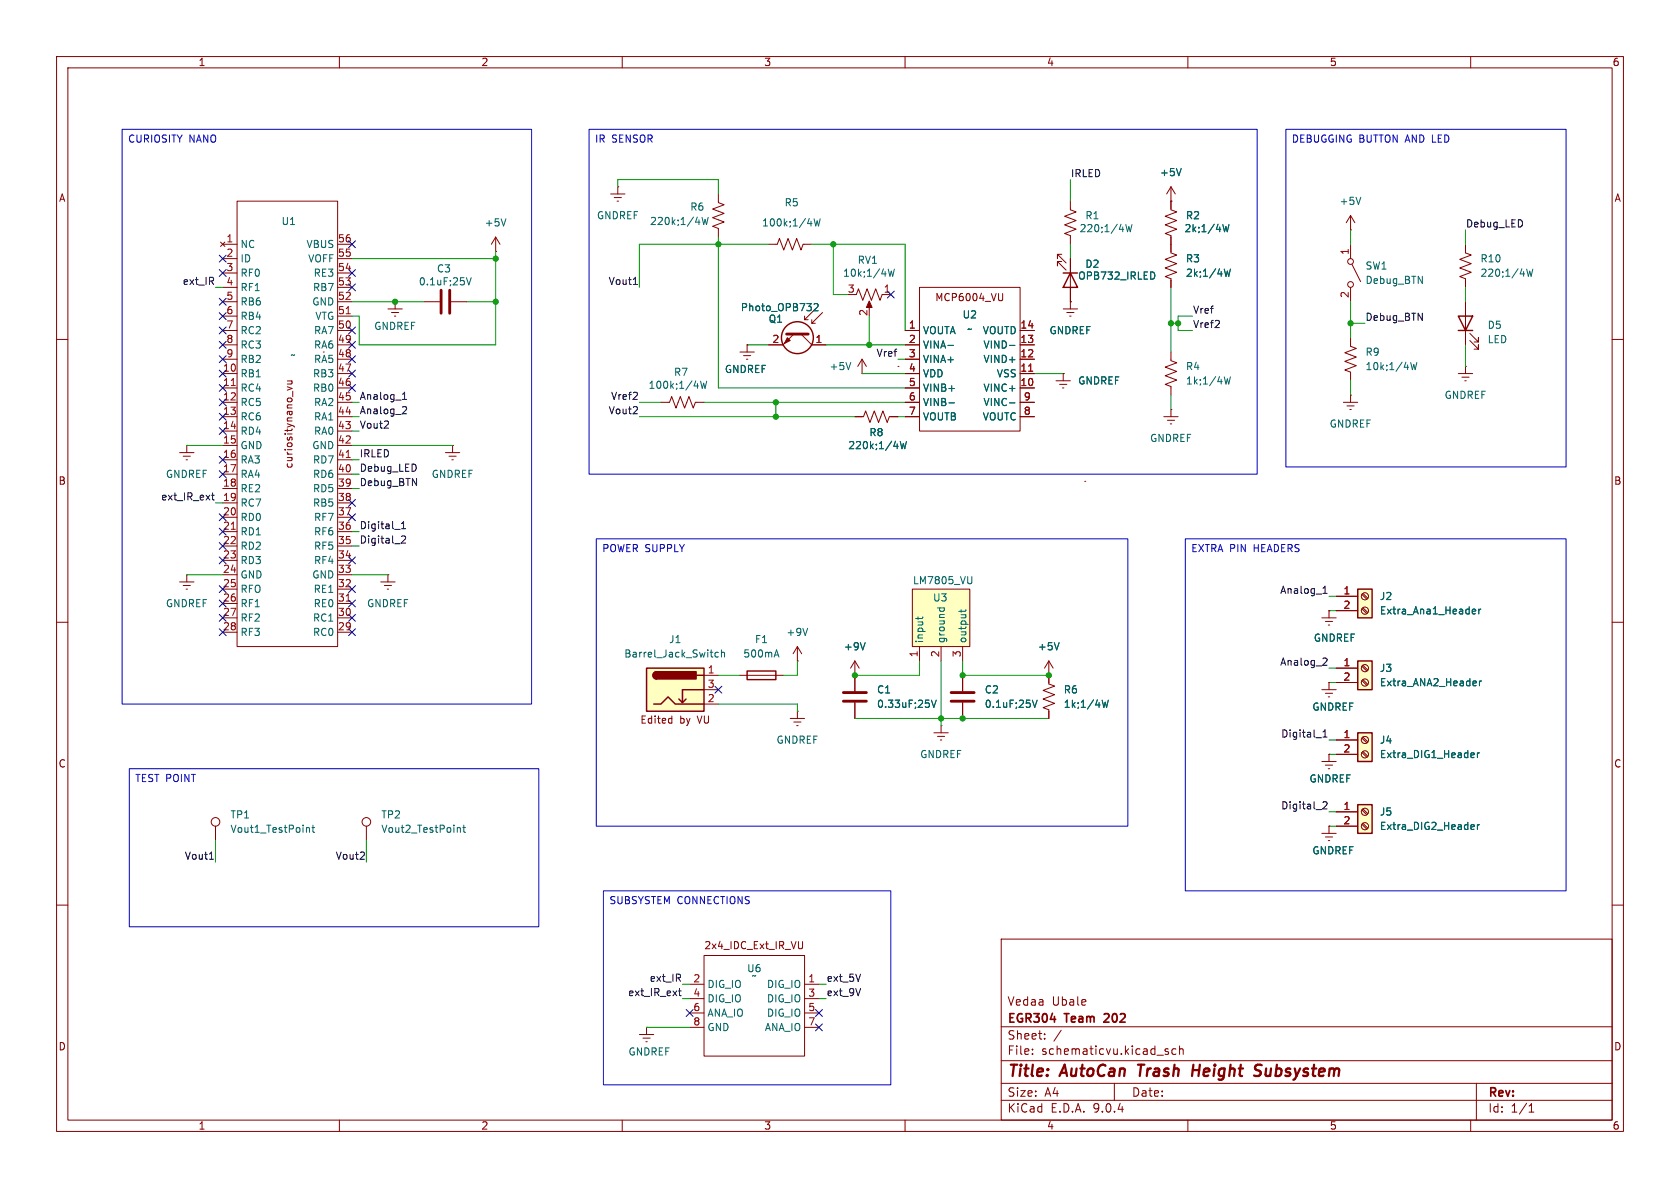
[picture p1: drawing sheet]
<svg xmlns="http://www.w3.org/2000/svg" width="297mm" height="210mm" viewBox="0 0 297 210" stroke-linecap="round" stroke-linejoin="round" font-family="sans-serif">
<g fill="none" stroke="#840000" stroke-width=".18">
<path d="M10 10h277v190h-277zM12 12h273v186h-273zM60 10v2M110 10v2M160 10v2M210 10v2M260 10v2M140.3 59.1l-1.9 1.9h-2.5M141.6 59.1l1.9 1.9h2.5M142.2 55.9v.6M143.5 56.5v.7M144.1 54.6l-1.9 1.9h.7"/>
<path d="M145.4 55.2l-1.9 2h.6M188 54.6h2.5M188.6 55.2h1.3M189.1 55.9h.3M189.2 53.3h.1M189.2 53.3v1.3M238.8 43.2v2.5M238.8 50.8v2.5M239 46.7l1.5 3.1M10 60h2M151.1 73.7h1.6l.3-1.1 .8 2.1 .8-2.1 .7 2.1 .8-2.1 .7 2.1 .4-1h1.5M186.7 67.3h2.5"/>
<path d="M187.3 67.9h1.3M187.8 68.6h.3M188 66h.1M188 66v1.3M285 60h2M10 110h2M285 110h2M233.7 121.9h2.5M234.3 122.6h1.3M234.8 123.2h.3M234.9 120.7h.1M234.9 120.7v1.2"/>
<path d="M233.7 147.3h2.5M234.3 148h1.3M234.8 148.6h.3M234.9 146.1h.1M234.9 146.1v1.2M10 160h2M177 166h108v32h-108zM285 160h2M60 198v2M110 198v2M160 198v2M177 194.5h108"/>
<path d="M177 191.5h108M177 187.5h108M177 181.5h108M182.5 186.3v.1M182.5 185.5v.1M184.7 183.6v.1M184.7 182.8v.1M187.6 182.1l-1.3 2M197 191.5v3M206 185.8l.5 .2 .1 .1-.1 .2-.4 .1M206 185.5h.5M207.9 185.5l-.4-.1-.3 .3v.4l.1 .2h.6"/>
<path d="M208.5 185.5l.2-.1 .4 .1 .1 .9M208.5 184.9v1.5M210 198v2M260 198v2M261 191.5v6.5M270.3 196.6h.9M270.3 195.5l.4-.4v1.5"/>
<circle cx="238.8" cy="50.3" r=".51"/>
<circle cx="238.8" cy="46.2" r=".51"/>
</g>
<path d="M201.2 188.2h1.1M201.7 188.2l-.2 2M210.9 189.2h1.1M211 188.2l-.3 2M222.1 188.3l.2-.1 .8 .1M222.2 189.2l.4 .1a.49 .49 0 0 1 .3 .5 .49 .49 0 0 1-.5 .4h-.4" fill="none" stroke="#840000" stroke-width=".4"/>
<path d="M195.3 179.3h-.1M196 179.8l-.9 .9h1" fill="none" stroke="#840000" stroke-width=".3"/>
<path d="M143.9 53.8l.5-.1 .2 .3-.8 .9h.8M159.2 78l.3 1.3 .2-.9 .2 .9 .3-1.3" fill="none" stroke="#006464" stroke-width=".18"/>
<path d="M139.1 59.1h3.8" fill="none" stroke="#840000" stroke-width=".51"/>
<circle cx="141" cy="59.7" r="2.82" fill="none" stroke="#840000" stroke-width=".25"/>
<path d="M139.2 59.7l.5 .5-1 .5z" fill="#840000" stroke="#840000" stroke-width=".18"/>
<path d="M240 129.5h2.6v5.1h-2.6z" fill="#ffffc2"/>
<path d="M240 129.5h2.6v5.1h-2.6z" fill="none" stroke="#840000" stroke-width=".25"/>
<g fill="none" stroke="#840000" stroke-width=".18">
<path d="M207 43.2v1.5l1 .4-2 .7 2 .8-2 .8 2 .7-2 .8 1 .4v1.5M205.7 73.7h2.6M206.4 74.3h1.2M206.9 74.9h.2M207 72.4h.1M207 62.2v1.6l1 .3-2 .8 2 .8-2 .7 2 .8-2 .7 1 .4v1.6M207 72.4v1.3M237.5 71.1h2.5M238.1 71.8h1.3M238.6 72.4h.3M238.8 69.9h.1M238.8 69.9v1.2"/>
<path d="M151.1 119.4v2.8M170.2 119.4v2.8M185.4 116.8v4.1l1 .4-2 .7 2 .8-2 .8 2 .7-2 .8 1 .4v1.5M185.4 119.4h.1M185.4 116.8l-.7 1.3M185.4 116.8l.8 1.3M151.1 124.2v2.8M165.1 129.5h2.5M165.7 130.2h1.3M166.2 130.8h.3M166.4 128.3h.1M166.4 128.3v1.2"/>
<path d="M170.2 124.2v2.8M233.7 134.6h2.5M234.3 135.3h1.3M234.8 135.9h.3M234.9 133.4h.1M234.9 133.4v1.2M236.2 130.8h3.8M236.2 133.4h3.8M240.8 130.5l.8 .8M240.8 133l.8 .9M240.9 130.3l.9 .8M240.9 132.8l.9 .9"/>
<circle cx="241.3" cy="133.3" r=".63"/>
<circle cx="241.3" cy="130.8" r=".63"/>
</g>
<path d="M216.4 47.6l.3 1.2 .3-.9 .2 .9 .3-1.2M216.4 66.6l.3 1.3 .3-.9 .2 .9 .3-1.3M187.2 113.6l-.4 1.3M164.7 123.8l.4 1.2 .4-1.2M182.5 123.8l.4 1.2 .5-1.2M194.8 123.8l.3 1.2 .3-.9 .2 .9 .3-1.2M260.5 133.1l.1 .3-.6 .1M260.6 133.9h-.1M261.2 133.1v.8M261.5 133.1l-.3 .2" fill="none" stroke="#006464" stroke-width=".18"/>
<path d="M149.1 122.4h4.1M149.1 124h4.1M168.1 122.4h4.1M168.1 124h4.1" fill="none" stroke="#840000" stroke-width=".51"/>
<path d="M161.3 104.1h10.1v10.2h-10.1z" fill="#ffffc2"/>
<g fill="none" stroke="#840000" stroke-width=".18">
<path d="M107.9 34.3h2.6M108.6 34.9h1.3M109.1 35.6h.2M109.2 33h.1M109.2 33v1.3M189.2 35.6v1.5l1 .4-2 .7 2 .8-2 .8 2 .7-2 .8 1 .4v1.5M207 35.6h.1M207 33v4.1l1 .4-2 .7 2 .8-2 .8 2 .7-2 .8 1 .4v1.5M207 33l-.8 1.3M207 33l.8 1.3M187.7 45h-.8v.7v-.7l1.6 1.5M187.7 46.2h-.8v.8v-.8l1.6 1.6"/>
<path d="M189.2 45.7v7.6M259.1 43.2v1.5l1 .4-2 .7 2 .8-2 .8 2 .7-2 .8 1 .4v1.5M161.3 104.1h10.1v10.2h-10.1zM162.6 114.3v2.5M166.4 114.3v2.5M170.2 114.3v2.5"/>
</g>
<g fill="none" stroke="#006464" stroke-width=".18">
<path d="M199 39.7l.3 1.3 .3-.9 .2 .9 .3-1.3M208.8 29.8l-.4 1.3M216.2 39.7l.3 1.3 .2-.9 .3 .9 .3-1.3M203.9 48.1l.3 .5-.3 .7M269.9 47.6l.3 1.2 .2-.9 .3 .9 .3-1.2M162.3 109v.5M163.1 109l-.1 .3h-1.1M165.7 107.5h1.2M166.2 107.5l-.1 .3M166.9 107.5v.3M169.9 107.8v.4M170.8 107.8l-.2 .3h-1.1"/>
<path d="M171.8 101.9v1.1l-.2 .2"/>
</g>
<path d="M188 48.3h2.5M189.2 48.3l1.3 2.5h-2.5z" fill="none" stroke="#840000" stroke-width=".25"/>
<path d="M240 142.2h2.6v5.1h-2.6z" fill="#ffffc2"/>
<path d="M257.8 55.9h2.5l-1.2 2.5zM257.8 58.4h2.5M240 142.2h2.6v5.1h-2.6z" fill="none" stroke="#840000" stroke-width=".25"/>
<g fill="none" stroke="#840000" stroke-width=".18">
<path d="M238.8 38.1l-.8 1.3M238.8 38.1l.7 1.3M238.8 38.1v2.5M160 58.4h2.6M162.6 50.8h17.7v25.4h-17.7zM177.3 51.9v1l-.3 .3M180.3 58.4h2.6M238.8 40.6h.1M259.1 53.3v7.7M259.8 58.9l1.6 1.6v-.8v.8h-.8M152.4 66h.1M152.4 63.5l-.8 1.3"/>
<path d="M152.4 63.5l.8 1.3M152.4 63.5v2.5M158.7 64.8h.1M160 61h2.6M160 63.5h2.6M160 66h2.6M160 68.6h2.6M160 71.1h2.6M160 73.7h2.6M180.3 61h2.6M180.3 63.5h2.6M180.3 66h2.6"/>
<path d="M180.3 68.6h2.6M180.3 71.1h2.6M180.3 73.7h2.6M259.8 60.2l1.6 1.5v-.7v.7h-.8M191.8 85.1h.1M236.2 143.5h3.8M236.2 146.1h3.8M240.8 143.2l.8 .8M240.8 145.7l.8 .9M240.9 143l.9 .8M240.9 145.5l.9 .9"/>
<circle cx="241.3" cy="143.5" r=".63"/>
<circle cx="241.3" cy="146" r=".63"/>
</g>
<path d="M240.6 34.9l-.4 1.2M150.4 64.1l-.4 1.2M167.6 61.1h1M167.8 71.2h.9M178.5 61.1h.9M178.5 71.2h.9M260.5 145.8l.1 .3-.6 .1M260.6 146.6h-.1M261.2 145.8v.8M261.5 145.8l-.3 .2" fill="none" stroke="#006464" stroke-width=".18"/>
<path d="M181.9 65.6h.7" fill="none" stroke="#a90000" stroke-width=".18"/>
<path d="M240 104.1h2.6v5.1h-2.6z" fill="#ffffc2"/>
<path d="M240 104.1h2.6v5.1h-2.6z" fill="none" stroke="#840000" stroke-width=".25"/>
<g fill="none" stroke="#840000" stroke-width=".18">
<path d="M233.7 109.2h2.5M234.3 109.9h1.3M234.8 110.5h.3M234.9 108h.1M234.9 108v1.2M236.2 105.4h3.8M236.2 108h3.8M240.8 105.1l.8 .8M240.8 107.6l.8 .9M240.9 104.9l.9 .8M240.9 107.4l.9 .9"/>
<circle cx="241.3" cy="105.4" r=".63"/>
<circle cx="241.3" cy="107.9" r=".63"/>
</g>
<path d="M260.5 107.7h.3l.1 .3-.6 .1M260.8 108.5h-.3M261.4 107.7v.8M261.8 107.7l-.4 .2" fill="none" stroke="#006464" stroke-width=".18"/>
<path d="M240 116.8h2.6v5.1h-2.6z" fill="#ffffc2"/>
<path d="M132.1 118.6h5.1v1.5h-5.1zM240 116.8h2.6v5.1h-2.6z" fill="none" stroke="#840000" stroke-width=".25"/>
<g fill="none" stroke="#840000" stroke-width=".18">
<path d="M41.9 35.6h17.8v78.7h-17.8zM127 34.3v1.5l1 .4-2 .8 2 .7-2 .8 2 .7-2 .8 1 .4v1.5M39 42.8l.8 .8M39.4 43.2h2.5M39.4 55.9h2.5M39.4 53.3h2.5M39.4 45.7h2.5M39.4 48.3h2.5M39.4 50.8h2.5M39.4 58.4h2.5M39.8 42.8l-.8 .8M59.7 43.2h2.5"/>
<path d="M59.7 55.9h2.5M59.7 53.3h2.5M59.7 45.7h2.5M59.7 48.3h2.5M59.7 50.8h2.5M59.7 58.4h2.5M68.6 54.6h2.5M69.2 55.2h1.3M69.7 55.9h.3M69.8 53.3h.1M69.8 53.3v1.3M74.9 53.3h2.8"/>
<path d="M79.8 53.3h2.7M87.6 44.5h.1M87.6 41.9l-.7 1.3M87.6 41.9l.8 1.3M87.6 41.9v2.6M135.9 43.2h1.5l.4-1 .8 2 .7-2 .8 2 .7-2 .8 2 .4-1h1.5M151.1 52.1h.3l.4-1 .7 2 .8-2 .8 2 .7-2 .8 2 .4-1M153.7 53.6v1M156.2 52.1h1.3M238.8 59.7v1.5l1 .4-2.1 .8 2.1 .7-2.1 .8 2.1 .7-2.1 .8 1.1 .4v1.5M33 78.7h.1M33 78.7v1.3"/>
<path d="M39.4 66h2.5M39.4 63.5h2.5M39.4 71.1h2.5M39.4 61h2.5M39.4 68.6h2.5M39.4 73.7h2.5M39.4 76.2h2.5M39.4 78.7h2.5M50.8 68.4l.8 .3-.8 .3M50.8 67.3h.8M51.5 67.3l.1 .2v.3l-.8 .1M59.7 66h2.5"/>
<path d="M59.7 63.5h2.5M59.7 71.1h2.5M59.7 61h2.5M59.7 68.6h2.5M59.7 73.7h2.5M59.7 76.2h2.5M59.7 78.7h2.5M80 78.7h.1M80 78.7v1.3M116.8 71.1h1.6l.3-1 .8 2 .8-2 .7 2 .8-2 .8 2 .3-1h1.6M130.8 62.2h2.5M131.4 62.9h1.3"/>
<path d="M132 63.5h.2M132.1 61h.1M132.1 61v1.2M257.8 66h2.5M258.4 66.7h1.3M259 67.3h.2M259.1 64.8h.1M259.1 64.8v1.2M31.7 80h2.6M32.4 80.6h1.3M32.9 81.3h.2M39.4 81.3h2.5"/>
<path d="M39.4 83.8h2.5M39.4 86.4h2.5M39.4 88.9h2.5M39.4 91.4h2.5M39.4 94h2.5M39.4 96.5h2.5M39.4 99.1h2.5M59.7 81.3h2.5M59.7 83.8h2.5M59.7 86.4h2.5M59.7 88.9h2.5M59.7 91.4h2.5"/>
<path d="M59.7 94h2.5M59.7 96.5h2.5M59.7 99.1h2.5M78.7 80h2.6M79.4 80.6h1.2M79.9 81.3h.2M31.7 102.9h2.6M32.4 103.5h1.3M32.9 104.1h.2M33 101.6h.1M33 101.6v1.3M39.4 104.1h2.5"/>
<path d="M39.4 101.6h2.5M39.4 106.7h2.5M39.4 109.2h2.5M39.4 111.8h2.5M59.7 104.1h2.5M59.7 101.6h2.5M59.7 106.7h2.5M59.7 109.2h2.5M59.7 111.8h2.5M67.3 102.9h2.5M67.9 103.5h1.3M68.5 104.1h.2"/>
<path d="M68.6 101.6h.1M68.6 101.6v1.3M130.8 119.4h7.6M141 116.8h.1M141 114.3l-.8 1.3M141 114.3l.7 1.3M141 114.3v2.5M151.1 119.4h.1M151.1 116.8l-.7 1.3M151.1 116.8l.8 1.3M151.1 116.8v2.6M236.2 118.1h3.8"/>
<path d="M240.8 117.8l.8 .8M240.9 117.6l.9 .8M139.7 127h2.5M140.3 127.6h1.3M140.8 128.3h.3M141 125.7h.1M141 125.7v1.3M236.2 120.7h3.8M240.8 120.3l.8 .9M240.9 120.1l.9 .9M38.1 146.1v2.5M64.8 146.1v2.5"/>
<path d="M121.9 174h2.6M121.9 176.5h2.6M121.9 179.1h2.6M124.5 168.9h17.7v17.8h-17.7zM141.9 166.4v1.1l-.1 .2h-.4M142.2 174h2.6M142.2 176.5h2.6M142.2 179.1h2.6M113 182.9h2.6M113.7 183.5h1.2M114.2 184.2h.2M114.3 181.6h.1"/>
<path d="M114.3 181.6v1.3M121.9 181.6h2.6M142.2 181.6h2.6"/>
<circle cx="241.3" cy="118.1" r=".63"/>
<circle cx="241.3" cy="120.6" r=".63"/>
<circle cx="38.1" cy="145.3" r=".76"/>
<circle cx="64.8" cy="145.3" r=".76"/>
</g>
<g fill="none" stroke="#006464" stroke-width=".18">
<path d="M89.4 38.7l-.4 1.2M124.1 38.4l.3 1.3 .3-.9 .2 .9 .3-1.3M143.9 38.7l.3 1.2 .3-.9 .2 .9 .3-1.2M82.5 49.1l.4 1.3 .4-1.3M157 47.6l.3 1.2 .3-.9 .2 .9 .3-1.2M123.8 67.4l.4 1.3 .2-1 .2 1 .3-1.3M249.4 64.1l.3 1.2 .2-.9 .3 .9 .3-1.2M137 115.8h.6M137.3 114.9l.4 1.2M142.8 111.1l-.4 1.2M152.9 113.6l-.4 1.3M260.9 120.4l.1 .3-.6 .1"/>
<path d="M261.5 120.4v.8M261.9 120.4l-.4 .2M54.2 146.4h.5v.7M55.1 146.3h.5M55.3 145.9v1.1l.3 .1M80.9 146.4h.4l.1 .7M81.8 146.3h.5M82 145.9v1.1l.3 .1"/>
</g>
<path d="M153.7 53.2l.5 1.2h-1z" fill="#840000" stroke="#840000" stroke-width=".18"/>
<path d="M78 51.3v4.1M79.5 51.3v4.1" fill="none" stroke="#840000" stroke-width=".51"/>
<path d="M61.2 55.5h.7M40.9 68.2h.7M40.9 93.6h.7M61.2 80.9h.7M61.2 106.3h.7" fill="none" stroke="#a90000" stroke-width=".18"/>
<path d="M114.3 118.1h10.2v7.6h-10.2z" fill="#ffffc2"/>
<path d="M114.3 118.1h10.2v7.6h-10.2zM116.1 118.7a.64 .64 0 0 0-.7 .7 .64 .64 0 0 0 .7 .6M123.2 119.4h1.3M115.6 124.5h1.2l1.3-1.3 1.3 1.3h5.1M121.3 123.6l-.7 .6M124.5 121.9h-3.9v2.3l-.6-.6" fill="none" stroke="#840000" stroke-width=".25"/>
<g fill="#840000" stroke="#840000" stroke-width=".25">
<path d="M115.6 118.9l.5-.2v1.3a.63 .63 0 0 1-.6-.4 .63 .63 0 0 1 .1-.7z"/>
<path d="M116.1 118.7h7v1.3h-7z"/>
</g>
<g fill="none" stroke="#840000" stroke-width=".18">
<path d="M207 35.6h.1M207 35.6v1.2M160 58.4h2.6M180.3 58.4h2.6M189.2 53.3h.1M189.2 45.7v2.6M189.2 50.8v2.5M207 41.9v2.6M207 49.5v1.3M132.1 61h.1M135.9 61h2.5M143.5 61h2.5"/>
<path d="M151.1 73.7h1.3M157.5 73.7h1.2M160 73.7h2.6M160 61h2.6M160 63.5h2.6M160 66h2.6M160 68.6h2.6M160 71.1h2.6M180.3 73.7h2.6M180.3 61h2.6M180.3 63.5h2.6M180.3 66h2.6"/>
<path d="M180.3 68.6h2.6M180.3 71.1h2.6M188 66h.1M124.5 119.4h2.5M151.1 119.4h.1M151.1 119.4v2.8M170.2 119.4v2.8M185.4 119.4h.1M185.4 119.4v1.3M234.9 108h.1M236.2 105.4h3.8M236.2 108h3.8"/>
<path d="M236.2 118.1h3.8M118.4 127h.4M118.8 126.6v1.2M118.8 127.8h-.4M124.5 121.9h2.5M124.5 124.5h2.5M151.1 124.2v2.8M170.2 124.2v2.8M185.4 125.7v1.3M234.9 120.7h.1M234.9 133.4h.1M236.2 120.7h3.8"/>
<path d="M236.2 130.8h3.8M236.2 133.4h3.8M234.9 146.1h.1M236.2 143.5h3.8M236.2 146.1h3.8"/>
</g>
<g fill="none" stroke="#006464" stroke-width=".18">
<path d="M208.8 29.8l-.4 1.3M216.2 39.7l.3 1.3 .2-.9 .3 .9 .3-1.3M143.9 53.8l.5-.1 .2 .3-.8 .9h.8M203.9 48.1l.3 .5-.3 .7M216.4 47.6l.3 1.2 .3-.9 .2 .9 .3-1.2M159.2 78l.3 1.3 .2-.9 .2 .9 .3-1.3M167.6 61.1h1M167.8 71.2h.9M178.5 61.1h.9M178.5 71.2h.9M127 115.4l-.4-.1-.2 .2 .1 .6h.5M127.5 115.4l.2-.1 .3 .1 .1 .7"/>
<path d="M127.5 114.9v1.2M152.9 113.6l-.4 1.3M187.2 113.6l-.4 1.3M260.5 107.7h.3l.1 .3-.6 .1M260.8 108.5h-.3M261.4 107.7v.8M261.8 107.7l-.4 .2M164.7 123.8l.4 1.2 .4-1.2M182.5 123.8l.4 1.2 .5-1.2M194.8 123.8l.3 1.2 .3-.9 .2 .9 .3-1.2M260.5 133.1l.1 .3-.6 .1M260.6 133.9h-.1"/>
<path d="M260.9 120.4l.1 .3-.6 .1M261.2 133.1v.8M261.5 120.4v.8M261.5 133.1l-.3 .2M261.9 120.4l-.4 .2M260.5 145.8l.1 .3-.6 .1M260.6 146.6h-.1M261.2 145.8v.8M261.5 145.8l-.3 .2"/>
</g>
<g fill="none" stroke="#0f0f0f" stroke-width=".18">
<path d="M112 50.3h.7M67.9 75.7h.8M68.6 74.5v.5M71.2 70.6h.7M71.2 69.7l.3-.4v1.3M71.3 71.9h.5l.1 .3-.8 .9h.8M111.9 73.1h.8M112.6 72v.4M37.4 87.5h.5M37.6 87.1v1.1l.3 .2M69.8 93.6h.9M71 93.5h.7"/>
<path d="M71 92.6l.3-.4v1.3M71 94.9l.5-.2 .2 .4-.8 .9h.8M233.9 104.9h.7M233.9 104l.3-.4v1.3M234.1 116.3l.4 .1 .1 .3-.8 .9h.8M232.7 130.4h.9M233.9 129.4l.3-.4v1.3M233.9 130.3h.7M37 151.9h.8M63.6 151.9h.8M64.4 150.7v.5M233.9 141.8l.5-.1 .2 .4-.8 .9h.8"/>
<path d="M119.9 175.2h.5M120.1 174.7v1.1l.3 .2"/>
</g>
<g fill="none" stroke="#009600" stroke-width=".18">
<path d="M109.2 33v-1.2h17.8v2.5M189.2 31.8v3.8M38.1 50.8h1.3M62.2 45.7h25.4M62.2 53.3h12.7M82.5 53.3h5.1M87.6 44.5v16.5h-24.1v-5.1h-1.3M127 41.9v26.7h33M135.9 43.2h-22.9v7.6M143.5 43.2h16.5v15.2M147.3 43.2v8.9h2.6M153.7 55.9v5.1"/>
<path d="M189.2 43.2v2.5M207 50.8v11.4M207 57.2h1.3M210.8 55.9h-2.5v2.5h2.5M238.8 57.2h2.5M238.8 40.6v2.6M238.8 53.3v6.4M259.1 40.6v2.6M259.1 50.8v2.5M33 78.7h6.4M62.2 73.7h1.3M62.2 71.1h1.3"/>
<path d="M62.2 78.7h17.8M62.2 76.2h1.3M113 73.7h38.1M113 71.1h3.8M124.5 71.1h35.5M132.1 61h3.8M137.2 71.1v2.6M146 61h14M152.4 66h7.6M158.7 73.7h1.3M158.7 63.5h1.3M182.9 66h5.1"/>
<path d="M207 69.9v2.5M238.8 67.3v2.6M259.1 61v3.8M38.1 88.9h1.3M62.2 86.4h1.3M62.2 81.3h1.3M62.2 83.8h1.3M62.2 96.5h1.3M62.2 94h1.3M33 101.6h6.4M62.2 101.6h6.4M127 119.4h3.8"/>
<path d="M141 116.8v2.6h-2.6M162.6 116.8v2.6h-11.5M166.4 116.8v11.5M170.2 116.8v2.6h15.2M234.9 105.4h1.3M234.9 108h1.3M234.9 118.1h1.3M127 124.5h14v1.2M151.1 127h34.3M234.9 120.7h1.3M234.9 130.8h1.3M234.9 133.4h1.3"/>
<path d="M38.1 148.6v3.8M64.8 148.6v3.8M234.9 143.5h1.3M234.9 146.1h1.3M120.6 176.5h1.3M120.6 174h1.3M144.8 176.5h1.2M144.8 174h1.2M114.3 181.6h7.6"/>
</g>
<g fill="none" stroke="#000084" stroke-width=".18">
<path d="M38.8 45.1l1.2 1.2M38.8 52.7l1.2 1.2M38.8 55.3l1.2 1.2M38.8 57.8l1.2 1.2M38.8 47.7l1.2 1.2M40 45.1l-1.2 1.2M40 52.7l-1.2 1.2M40 55.3l-1.2 1.2M40 57.8l-1.2 1.2M40 47.7l-1.2 1.2M61.6 42.6l1.2 1.2M61.6 50.2l1.2 1.2"/>
<path d="M61.6 47.7l1.2 1.2M61.6 57.8l1.2 1.2M62.8 57.8l-1.2 1.2M62.8 50.2l-1.2 1.2M62.8 42.6l-1.2 1.2M62.8 47.7l-1.2 1.2M156.9 51.5l1.2 1.2M158.1 51.5l-1.2 1.2M38.8 60.4l1.2 1.2M38.8 75.6l1.2 1.2M38.8 73.1l1.2 1.2M38.8 68l1.2 1.2"/>
<path d="M38.8 70.5l1.2 1.2M38.8 65.4l1.2 1.2M38.8 62.9l1.2 1.2M40 60.4l-1.2 1.2M40 75.6l-1.2 1.2M40 73.1l-1.2 1.2M40 70.5l-1.2 1.2M40 68l-1.2 1.2M40 65.4l-1.2 1.2M40 62.9l-1.2 1.2M61.6 62.9l1.2 1.2M61.6 65.4l1.2 1.2"/>
<path d="M61.6 60.4l1.2 1.2M61.6 68l1.2 1.2M62.8 60.4l-1.2 1.2M62.8 62.9l-1.2 1.2M62.8 68l-1.2 1.2M62.8 65.4l-1.2 1.2M38.8 80.7l1.2 1.2M38.8 83.2l1.2 1.2M38.8 98.5l1.2 1.2M38.8 93.4l1.2 1.2M38.8 90.8l1.2 1.2M38.8 95.9l1.2 1.2"/>
<path d="M40 80.7l-1.2 1.2M40 83.2l-1.2 1.2M40 98.5l-1.2 1.2M40 93.4l-1.2 1.2M40 90.8l-1.2 1.2M40 95.9l-1.2 1.2M61.6 98.5l1.2 1.2M61.6 88.3l1.2 1.2M61.6 90.8l1.2 1.2M62.8 98.5l-1.2 1.2M62.8 88.3l-1.2 1.2M62.8 90.8l-1.2 1.2"/>
<path d="M38.8 111.2l1.2 1.2M38.8 108.6l1.2 1.2M38.8 106.1l1.2 1.2M38.8 103.5l1.2 1.2M40 111.2l-1.2 1.2M40 108.6l-1.2 1.2M40 106.1l-1.2 1.2M40 103.5l-1.2 1.2M61.6 111.2l1.2 1.2M61.6 108.6l1.2 1.2M61.6 106.1l1.2 1.2M61.6 103.5l1.2 1.2"/>
<path d="M62.8 111.2l-1.2 1.2M62.8 108.6l-1.2 1.2M62.8 106.1l-1.2 1.2M62.8 103.5l-1.2 1.2M126.4 121.3l1.2 1.2M127.6 121.3l-1.2 1.2M121.3 178.5l1.2 1.2M122.5 178.5l-1.2 1.2M144.2 178.5l1.2 1.2M145.4 178.5l-1.2 1.2M144.2 181l1.2 1.2M145.4 181l-1.2 1.2"/>
</g>
<path d="M21.6 22.9h72.4v101.6h-72.4zM104.1 22.9h118.1v60.9h-118.1zM227.3 22.9h49.6v59.7h-49.6zM105.4 95.3h94v50.8h-94zM209.5 95.3h67.4v62.2h-67.4zM22.9 135.9h72.3v27.9h-72.3zM106.7 157.5h50.8v34.3h-50.8z" fill="none" stroke="#0000c2" stroke-width=".18"/>
<path d="M181.9 65.6h.7" fill="none" stroke="#a90000" stroke-width=".18"/>
<g fill="#009600" stroke="#009600" stroke-width=".18">
<circle cx="166.4" cy="127" r=".46"/>
<circle cx="170.2" cy="127" r=".46"/>
<circle cx="185.4" cy="119.4" r=".46"/>
<circle cx="170.2" cy="119.4" r=".46"/>
<circle cx="151.1" cy="119.4" r=".46"/>
<circle cx="238.8" cy="57.2" r=".46"/>
<circle cx="147.3" cy="43.2" r=".46"/>
<circle cx="208.3" cy="57.2" r=".46"/>
<circle cx="207" cy="57.2" r=".46"/>
<circle cx="137.2" cy="71.1" r=".46"/>
<circle cx="127" cy="43.2" r=".46"/>
<circle cx="153.7" cy="61" r=".46"/>
<circle cx="137.2" cy="73.7" r=".46"/>
<circle cx="87.6" cy="45.7" r=".46"/>
<circle cx="87.6" cy="53.3" r=".46"/>
<circle cx="69.8" cy="53.3" r=".46"/>
</g>
<g font-size="2.8" fill="#840000">
<text x="178" y="190.9">Title:</text>
<text x="187.7" y="190.9">AutoCan</text>
<text x="202.1" y="190.9">Trash</text>
<text x="212.4" y="190.9">Height</text>
<text x="224.2" y="190.9">Subsystem</text>
</g>
<g font-size="2.1" fill="#840000">
<text x="178" y="178">Vedaa</text>
<text x="185.9" y="178">Ubale</text>
<text x="178" y="184">Sheet:</text>
<text x="178" y="181.2">EGR304</text>
<text x="188.4" y="181.2">Team</text>
<text x="195.9" y="181.2">202</text>
<text x="178" y="186.7">File:</text>
<text x="184.1" y="186.7">schematicvu.kicad_sch</text>
<text x="178" y="196.9">KiCad</text>
<text x="178" y="194.1">Size:</text>
<text x="184.7" y="194.1">A4</text>
<text x="185.7" y="196.9">E.D.A.</text>
<text x="193.3" y="196.9">9.0.4</text>
<text x="200" y="194.1">Date:</text>
<text x="263" y="194.3">Rev:</text>
<text x="263" y="196.9">Id:</text>
<text x="267.1" y="196.9">1/1</text>
</g>
<g font-size="1.8" fill="#840000">
<text x="35" y="11.9">1</text>
<text x="85" y="11.9">2</text>
<text x="135" y="11.9">3</text>
<text x="185" y="11.9">4</text>
<text x="235" y="11.9">5</text>
<text x="285" y="11.9">6</text>
<text x="10.3" y="35.9">A</text>
<text x="285.3" y="35.9">A</text>
<text x="165.2" y="53.4">MCP6004_VU</text>
<text x="51.9" y="82.9" transform="rotate(-90 51.9 82.9)">curiositynano_vu</text>
<text x="10.3" y="85.9">B</text>
<text x="285.3" y="85.9">B</text>
<text x="113.1" y="128.1">Edited</text>
<text x="120.1" y="128.1">by</text>
<text x="123.4" y="128.1">VU</text>
<text x="10.3" y="135.9">C</text>
<text x="285.3" y="135.9">C</text>
<text x="124.4" y="168">2x4_IDC_Ext_IR_VU</text>
<text x="10.3" y="185.9">D</text>
<text x="285.3" y="185.9">D</text>
<text x="35" y="199.9">1</text>
<text x="85" y="199.9">2</text>
<text x="135" y="199.9">3</text>
<text x="185" y="199.9">4</text>
<text x="235" y="199.9">5</text>
<text x="285" y="199.9">6</text>
</g>
<g font-size="1.8" fill="#0000c2">
<text x="22.5" y="25.5">CURIOSITY NANO</text>
<text x="105.1" y="25.5">IR</text>
<text x="108.1" y="25.5">SENSOR</text>
<text x="228.3" y="25.5">DEBUGGING BUTTON AND LED</text>
<text x="106.4" y="97.9">POWER SUPPLY</text>
<text x="210.5" y="97.9">EXTRA PIN</text>
<text x="221.7" y="97.9">HEADERS</text>
<text x="23.8" y="138.6">TEST POINT</text>
<text x="107.6" y="160.2">SUBSYSTEM CONNECTIONS</text>
</g>
<g font-size="1.8" fill="#0f0f0f">
<text x="189.2" y="31.4">IRLED</text>
<text x="259.1" y="40.3">Debug_LED</text>
<text x="32.2" y="50.5">ext_IR</text>
<text x="107.5" y="50.5">Vout1</text>
<text x="210.8" y="55.5">Vref</text>
<text x="210.8" y="58.1">Vref2</text>
<text x="241.3" y="56.8">Debug_BTN</text>
<text x="154.9" y="63.2">Vref</text>
<text x="63.5" y="70.8">Analog_1</text>
<text x="107.9" y="70.8">Vref2</text>
<text x="63.5" y="75.9">Vout2</text>
<text x="63.5" y="73.3">Analog_2</text>
<text x="107.5" y="73.3">Vout2</text>
<text x="63.5" y="83.5">Debug_LED</text>
<text x="63.5" y="80.9">IRLED</text>
<text x="28.4" y="88.6">ext_IR_ext</text>
<text x="63.5" y="86">Debug_BTN</text>
<text x="63.5" y="93.6">Digital_1</text>
<text x="63.5" y="96.2">Digital_2</text>
<text x="226.2" y="105.1">Analog_1</text>
<text x="226.2" y="117.8">Analog_2</text>
<text x="226.4" y="130.5">Digital_1</text>
<text x="226.4" y="143.2">Digital_2</text>
<text x="32.6" y="152.1">Vout1</text>
<text x="59.2" y="152.1">Vout2</text>
<text x="114.8" y="173.6">ext_IR</text>
<text x="146" y="173.6">ext_5V</text>
<text x="111" y="176.2">ext_IR_ext</text>
<text x="146" y="176.2">ext_9V</text>
</g>
<g font-size="1.8" fill="#006464">
<text x="205" y="31.3">+5V</text>
<text x="49.7" y="40">U1</text>
<text x="85.6" y="40.2">+5V</text>
<text x="105.4" y="39">GNDREF</text>
<text x="114.8" y="40">220k;1/4W</text>
<text x="121.9" y="37.4">R6</text>
<text x="134.6" y="40.2">100k;1/4W</text>
<text x="138.6" y="36.7">R5</text>
<text x="190.8" y="41.2">220;1/4W</text>
<text x="191.8" y="39">R1</text>
<text x="209.3" y="41.2">2k;1/4W</text>
<text x="209.6" y="39">R2</text>
<text x="236.7" y="36.4">+5V</text>
<text x="42.4" y="44">NC</text>
<text x="42.4" y="46.6">ID</text>
<text x="54.1" y="44">VBUS</text>
<text x="54.4" y="46.6">VOFF</text>
<text x="151.5" y="46.8">RV1</text>
<text x="191.8" y="47.5">D2</text>
<text x="209.6" y="46.6">R3</text>
<text x="241.3" y="47.9">SW1</text>
<text x="261.6" y="46.6">R10</text>
<text x="42.4" y="49.1">RF0</text>
<text x="42.4" y="51.7">RF1</text>
<text x="55.2" y="51.7">RB7</text>
<text x="55.4" y="49.1">RE3</text>
<text x="74" y="50.6">0.1uF;25V</text>
<text x="77.1" y="48.4">C3</text>
<text x="148.9" y="49.1">10k;1/4W</text>
<text x="190.5" y="49.6">OPB732_IRLED</text>
<text x="209.6" y="49.1">2k;1/4W</text>
<text x="241.3" y="50.4">Debug_BTN</text>
<text x="261.6" y="49.1">220;1/4W</text>
<text x="42.4" y="54.2">RB6</text>
<text x="42.4" y="56.7">RB4</text>
<text x="42.4" y="59.3">RC2</text>
<text x="55.1" y="54.2">GND</text>
<text x="55.4" y="59.3">RA7</text>
<text x="55.7" y="56.7">VTG</text>
<text x="66.1" y="58.5">GNDREF</text>
<text x="130.9" y="55.2">Photo_OPB732</text>
<text x="135.8" y="57.3">Q1</text>
<text x="163.1" y="59.3">VOUTA</text>
<text x="170.1" y="56.5">U2</text>
<text x="170.9" y="59">~</text>
<text x="173.6" y="59.3">VOUTD</text>
<text x="185.4" y="59.3">GNDREF</text>
<text x="262.9" y="58.3">D5</text>
<text x="42.4" y="61.8">RC3</text>
<text x="42.4" y="64.4">RB2</text>
<text x="51.3" y="63.6">~</text>
<text x="55.4" y="61.8">RA6</text>
<text x="55.4" y="64.4">RA5</text>
<text x="146.6" y="65.6">+5V</text>
<text x="163.1" y="61.8">VINA-</text>
<text x="163.1" y="64.4">VINA+</text>
<text x="173.8" y="61.8">VIND-</text>
<text x="173.8" y="64.4">VIND+</text>
<text x="209.6" y="65.6">R4</text>
<text x="241.3" y="63.1">R9</text>
<text x="241.3" y="65.6">10k;1/4W</text>
<text x="262.9" y="60.9">LED</text>
<text x="42.4" y="66.9">RB1</text>
<text x="42.4" y="69.4">RC4</text>
<text x="42.4" y="72">RC5</text>
<text x="55.2" y="66.9">RB3</text>
<text x="55.2" y="69.4">RB0</text>
<text x="55.4" y="72">RA2</text>
<text x="114.6" y="68.9">100k;1/4W</text>
<text x="119.1" y="66.6">R7</text>
<text x="128" y="66.1">GNDREF</text>
<text x="163.1" y="66.9">VDD</text>
<text x="163.1" y="69.4">VINB+</text>
<text x="163.1" y="72">VINB-</text>
<text x="173.8" y="69.4">VINC+</text>
<text x="173.8" y="72">VINC-</text>
<text x="176.1" y="66.9">VSS</text>
<text x="190.5" y="68.2">GNDREF</text>
<text x="209.6" y="68.2">1k;1/4W</text>
<text x="255.3" y="70.7">GNDREF</text>
<text x="42.4" y="74.5">RC6</text>
<text x="42.4" y="77.1">RD4</text>
<text x="55.4" y="74.5">RA1</text>
<text x="55.4" y="77.1">RA0</text>
<text x="153.6" y="77.3">R8</text>
<text x="163.1" y="74.5">VOUTB</text>
<text x="173.6" y="74.5">VOUTC</text>
<text x="235" y="75.8">GNDREF</text>
<text x="42.4" y="79.6">GND</text>
<text x="42.4" y="82.1">RA3</text>
<text x="55.1" y="79.6">GND</text>
<text x="55.2" y="82.1">RD7</text>
<text x="149.9" y="79.6">220k;1/4W</text>
<text x="203.2" y="78.3">GNDREF</text>
<text x="29.2" y="84.7">GNDREF</text>
<text x="42.4" y="84.7">RA4</text>
<text x="42.4" y="87.2">RE2</text>
<text x="42.4" y="89.8">RC7</text>
<text x="55.2" y="84.7">RD6</text>
<text x="55.2" y="87.2">RD5</text>
<text x="55.2" y="89.8">RB5</text>
<text x="76.2" y="84.7">GNDREF</text>
<text x="42.4" y="92.3">RD0</text>
<text x="42.4" y="94.8">RD1</text>
<text x="55.4" y="92.3">RF7</text>
<text x="55.4" y="94.8">RF6</text>
<text x="42.4" y="97.4">RD2</text>
<text x="42.4" y="99.9">RD3</text>
<text x="55.4" y="97.4">RF5</text>
<text x="55.4" y="99.9">RF4</text>
<text x="29.2" y="107.5">GNDREF</text>
<text x="42.4" y="102.5">GND</text>
<text x="42.4" y="105">RFO</text>
<text x="42.4" y="107.5">RF1</text>
<text x="55.1" y="102.5">GND</text>
<text x="55.4" y="105">RE1</text>
<text x="55.4" y="107.5">RE0</text>
<text x="64.8" y="107.5">GNDREF</text>
<text x="161.3" y="103.5">LM7805_VU</text>
<text x="164.9" y="106.5">U3</text>
<text x="243.8" y="106.3">J2</text>
<text x="42.4" y="110.1">RF2</text>
<text x="42.4" y="112.6">RF3</text>
<text x="55.2" y="110.1">RC1</text>
<text x="55.2" y="112.6">RC0</text>
<text x="118.2" y="113.9">J1</text>
<text x="133.4" y="113.9">F1</text>
<text x="138.9" y="112.6">+9V</text>
<text x="163.4" y="113.8" transform="rotate(-90 163.4 113.8)">input</text>
<text x="167.2" y="113.8" transform="rotate(-90 167.2 113.8)">ground</text>
<text x="171" y="113.8" transform="rotate(-90 171 113.8)">output</text>
<text x="232.2" y="113.6">GNDREF</text>
<text x="243.8" y="108.8">Extra_Ana1_Header</text>
<text x="110.3" y="116.4">Barrel_Jack_Switch</text>
<text x="131.3" y="116.4">500mA</text>
<text x="149.1" y="115.2">+9V</text>
<text x="183.4" y="115.2">+5V</text>
<text x="243.8" y="119">J3</text>
<text x="154.9" y="122.8">C1</text>
<text x="154.9" y="125.3">0.33uF;25V</text>
<text x="174" y="122.8">C2</text>
<text x="174" y="125.3">0.1uF;25V</text>
<text x="188" y="122.8">R6</text>
<text x="188" y="125.3">1k;1/4W</text>
<text x="231.9" y="125.8">GNDREF</text>
<text x="243.8" y="121.5">Extra_ANA2_Header</text>
<text x="137.2" y="131.7">GNDREF</text>
<text x="243.8" y="131.7">J4</text>
<text x="162.6" y="134.2">GNDREF</text>
<text x="243.8" y="134.2">Extra_DIG1_Header</text>
<text x="231.4" y="138.5">GNDREF</text>
<text x="40.6" y="144.9">TP1</text>
<text x="40.6" y="147.4">Vout1_TestPoint</text>
<text x="67.3" y="144.9">TP2</text>
<text x="67.3" y="147.4">Vout2_TestPoint</text>
<text x="243.8" y="144.4">J5</text>
<text x="243.8" y="146.9">Extra_DIG2_Header</text>
<text x="231.9" y="151.2">GNDREF</text>
<text x="132" y="172.1">U6</text>
<text x="132.8" y="173.3">~</text>
<text x="125" y="174.9">DIG_IO</text>
<text x="125" y="177.4">DIG_IO</text>
<text x="125" y="179.9">ANA_IO</text>
<text x="135.5" y="174.9">DIG_IO</text>
<text x="135.5" y="177.4">DIG_IO</text>
<text x="135.5" y="179.9">DIG_IO</text>
<text x="125" y="182.5">GND</text>
<text x="135.1" y="182.5">ANA_IO</text>
<text x="111" y="186.8">GNDREF</text>
</g>
<g font-size="1.8" fill="#a90000">
<text x="39.9" y="42.9">1</text>
<text x="39.9" y="45.5">2</text>
<text x="59.6" y="42.9">56</text>
<text x="59.6" y="45.5">55</text>
<text x="238.5" y="45.2" transform="rotate(-90 238.5 45.2)">1</text>
<text x="39.9" y="48">3</text>
<text x="39.9" y="50.5">4</text>
<text x="39.9" y="53.1">5</text>
<text x="59.6" y="48">54</text>
<text x="59.6" y="50.5">53</text>
<text x="59.6" y="53.1">52</text>
<text x="149.8" y="51.8">3</text>
<text x="156.1" y="51.8">1</text>
<text x="238.5" y="52.8" transform="rotate(-90 238.5 52.8)">2</text>
<text x="39.9" y="55.6">6</text>
<text x="39.9" y="58.2">7</text>
<text x="59.6" y="55.6">51</text>
<text x="59.6" y="58.2">50</text>
<text x="153.4" y="56" transform="rotate(-90 153.4 56)">2</text>
<text x="160.6" y="58.2">1</text>
<text x="180.3" y="58.2">14</text>
<text x="39.3" y="65.8">10</text>
<text x="39.9" y="60.7">8</text>
<text x="39.9" y="63.2">9</text>
<text x="59.6" y="60.7">49</text>
<text x="59.6" y="63.2">48</text>
<text x="59.6" y="65.8">47</text>
<text x="136.5" y="60.7">2</text>
<text x="144.1" y="60.7">1</text>
<text x="160.6" y="60.7">2</text>
<text x="160.6" y="63.2">3</text>
<text x="160.6" y="65.8">4</text>
<text x="180.3" y="60.7">13</text>
<text x="180.3" y="63.2">12</text>
<text x="180.3" y="65.8">11</text>
<text x="39.3" y="68.3">11</text>
<text x="39.3" y="70.9">12</text>
<text x="59.6" y="68.3">46</text>
<text x="59.6" y="70.9">45</text>
<text x="160.6" y="68.3">5</text>
<text x="160.6" y="70.9">6</text>
<text x="180.3" y="68.3">10</text>
<text x="180.9" y="70.9">9</text>
<text x="39.3" y="73.4">13</text>
<text x="39.3" y="75.9">14</text>
<text x="59.6" y="73.4">44</text>
<text x="59.6" y="75.9">43</text>
<text x="160.6" y="73.4">7</text>
<text x="180.9" y="73.4">8</text>
<text x="39.3" y="78.5">15</text>
<text x="39.3" y="81">16</text>
<text x="39.3" y="83.6">17</text>
<text x="59.6" y="78.5">42</text>
<text x="59.6" y="81">41</text>
<text x="59.6" y="83.6">40</text>
<text x="39.3" y="86.1">18</text>
<text x="39.3" y="88.6">19</text>
<text x="59.6" y="86.1">39</text>
<text x="59.6" y="88.6">38</text>
<text x="39.3" y="91.2">20</text>
<text x="39.3" y="93.7">21</text>
<text x="59.6" y="91.2">37</text>
<text x="59.6" y="93.7">36</text>
<text x="39.3" y="96.3">22</text>
<text x="39.3" y="98.8">23</text>
<text x="39.3" y="101.3">24</text>
<text x="59.6" y="96.3">35</text>
<text x="59.6" y="98.8">34</text>
<text x="59.6" y="101.3">33</text>
<text x="39.3" y="103.9">25</text>
<text x="39.3" y="106.4">26</text>
<text x="59.6" y="103.9">32</text>
<text x="59.6" y="106.4">31</text>
<text x="237.4" y="105.2">1</text>
<text x="237.4" y="107.7">2</text>
<text x="39.3" y="109">27</text>
<text x="39.3" y="111.5">28</text>
<text x="59.6" y="109">30</text>
<text x="59.6" y="111.5">29</text>
<text x="125" y="119.1">1</text>
<text x="162.3" y="116.3" transform="rotate(-90 162.3 116.3)">1</text>
<text x="166.1" y="116.3" transform="rotate(-90 166.1 116.3)">2</text>
<text x="169.9" y="116.3" transform="rotate(-90 169.9 116.3)">3</text>
<text x="237.4" y="117.9">1</text>
<text x="125" y="121.7">3</text>
<text x="125" y="124.2">2</text>
<text x="237.4" y="120.4">2</text>
<text x="237.4" y="130.6">1</text>
<text x="237.4" y="133.1">2</text>
<text x="237.4" y="143.3">1</text>
<text x="237.4" y="145.8">2</text>
<text x="122.5" y="173.7">2</text>
<text x="142.8" y="173.7">1</text>
<text x="122.5" y="176.3">4</text>
<text x="122.5" y="178.8">6</text>
<text x="142.8" y="176.3">3</text>
<text x="142.8" y="178.8">5</text>
<text x="122.5" y="181.4">8</text>
<text x="142.8" y="181.4">7</text>
</g>
</svg>
